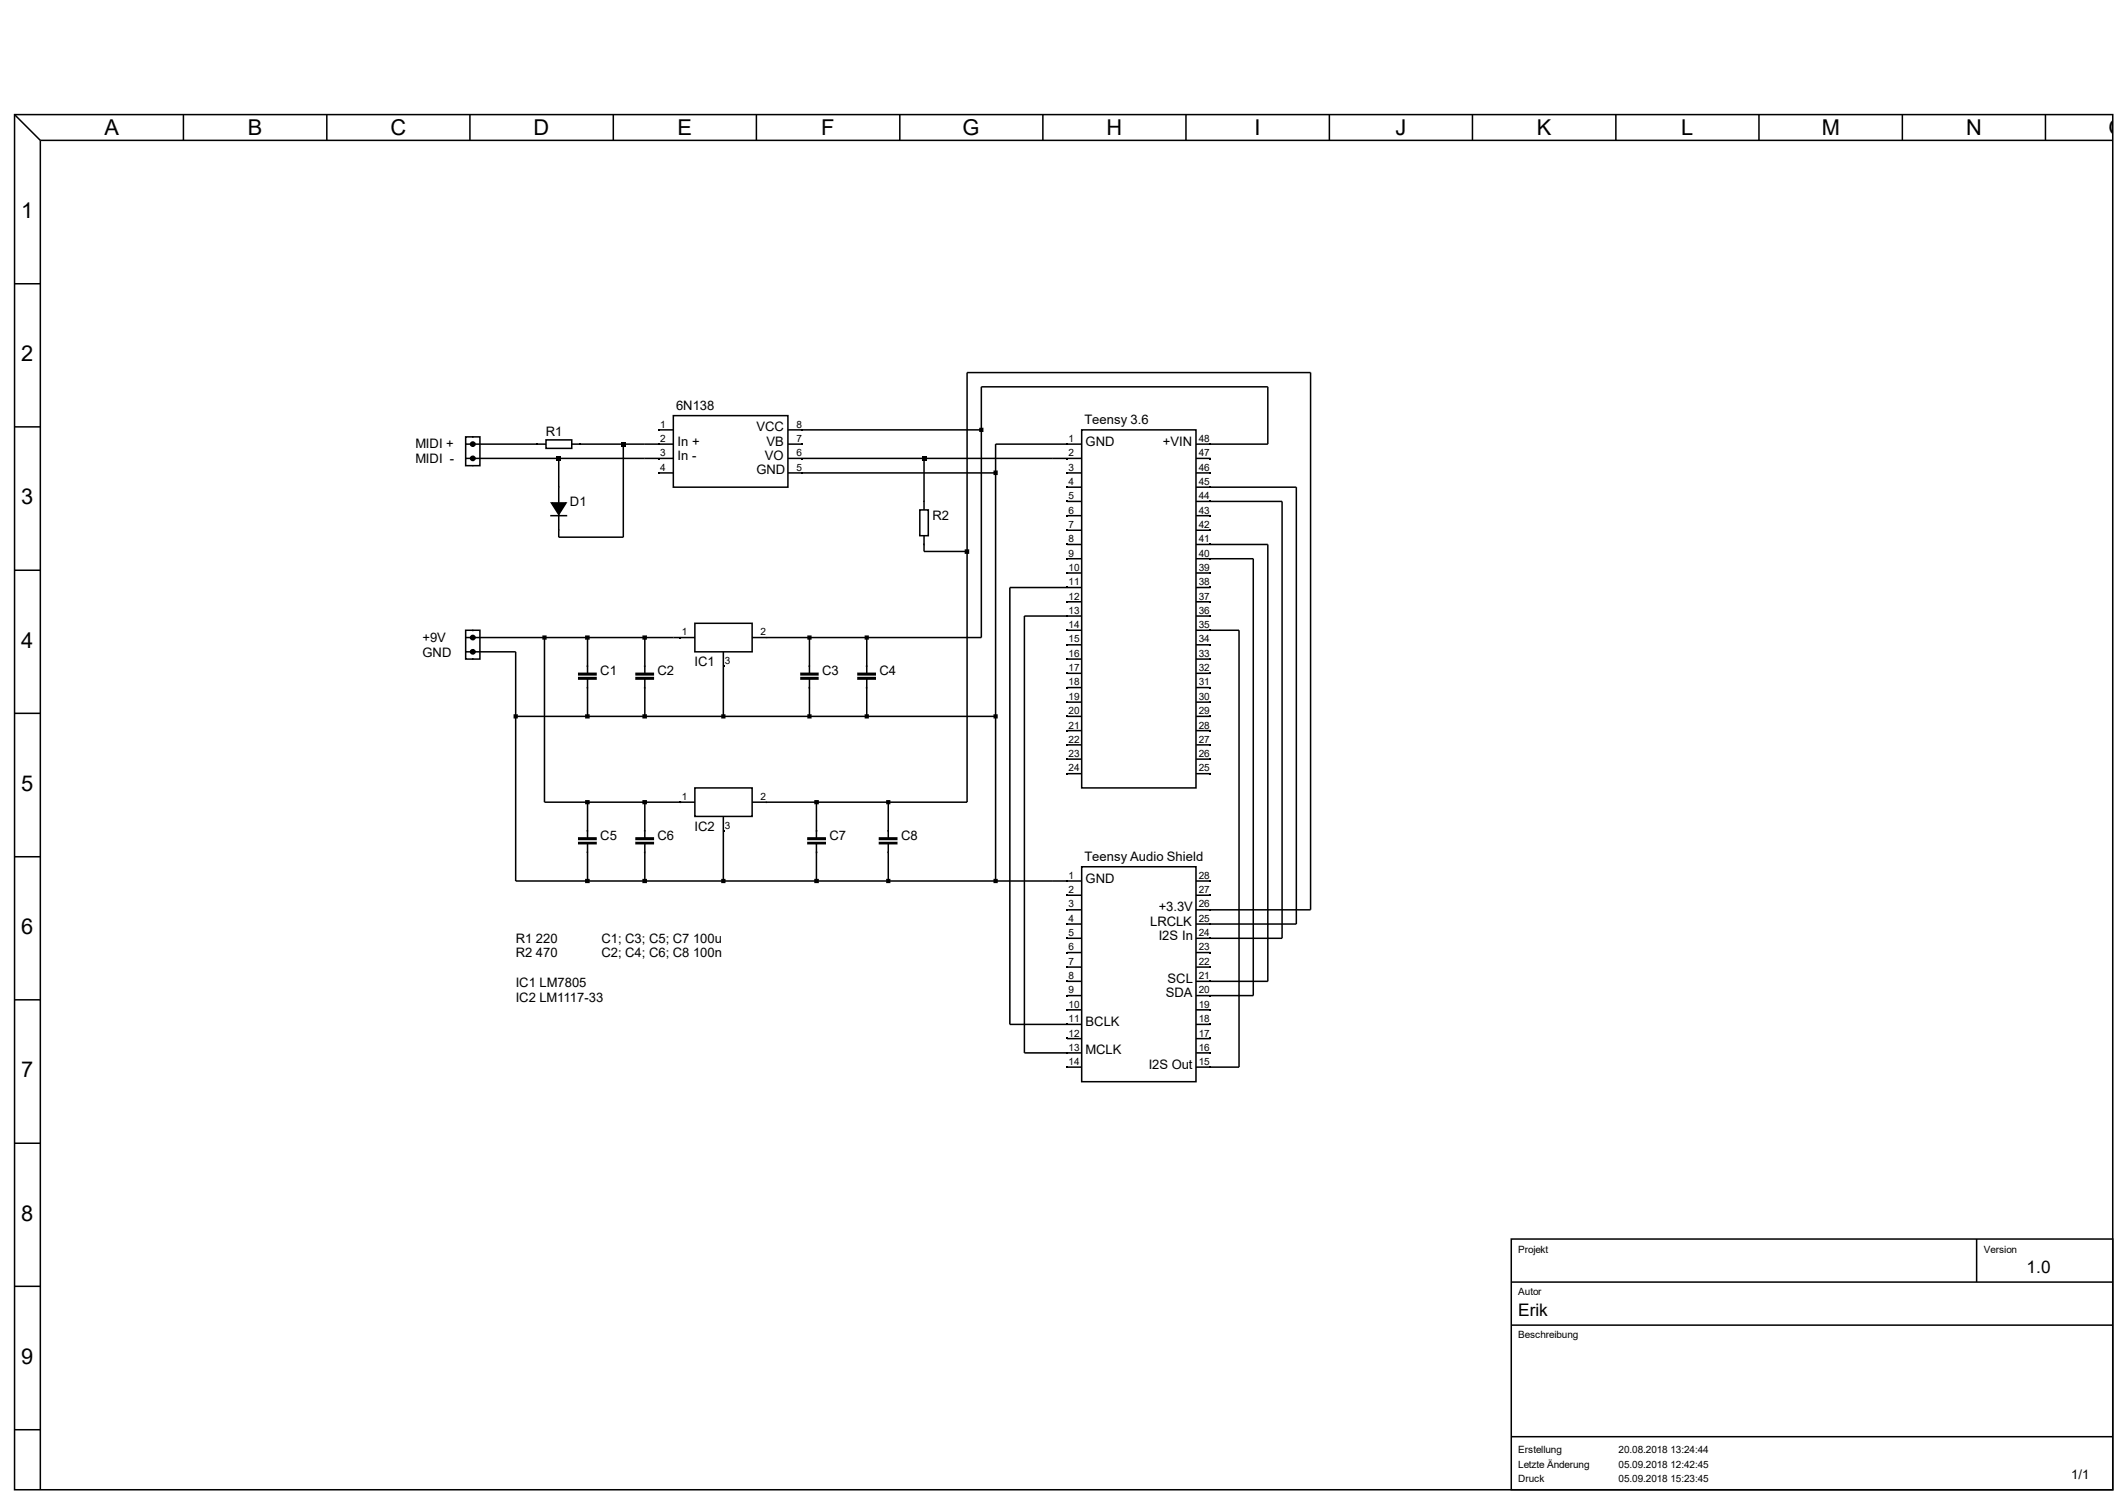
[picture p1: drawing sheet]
<svg xmlns="http://www.w3.org/2000/svg" width="297mm" height="210mm" viewBox="0 0 297 210" stroke-linecap="round" stroke-linejoin="round" font-family="sans-serif">
<g fill="none" stroke="#000" stroke-width=".21">
<path d="M149 62h2M149 64h2M149 66h2M149 68h2M149 70h2M149 72h2M149 74h2M149 76h2M149 78h2M151 60h16v50h-16zM167 62h2M167 64h2"/>
<path d="M167 66h2M167 68h2M167 70h2M167 72h2M167 74h2M167 76h2M167 78h2M149 80h2M149 82h2M149 84h2M149 86h2M149 88h2"/>
<path d="M149 90h2M149 92h2M149 94h2M149 96h2M149 98h2M167 80h2M167 82h2M167 84h2M167 86h2M167 88h2M167 90h2M167 92h2"/>
<path d="M167 94h2M167 96h2M167 98h2M149 100h2M149 102h2M149 104h2M149 106h2M149 108h2M167 100h2M167 102h2M167 104h2M167 106h2"/>
<path d="M167 108h2"/>
</g>
<g fill="#000">
<path d="M148.9 61.9h.2v.2h-.2zM148.9 63.9h.2v.2h-.2zM148.9 65.9h.2v.2h-.2zM148.9 67.9h.2v.2h-.2zM148.9 69.9h.2v.2h-.2zM148.9 71.9h.2v.2h-.2zM148.9 73.9h.2v.2h-.2zM148.9 75.9h.2v.2h-.2zM148.9 77.9h.2v.2h-.2zM148.9 79.9h.2v.2h-.2zM168.9 61.9h.2v.2h-.2zM168.9 63.9h.2v.2h-.2z"/>
<path d="M168.9 65.9h.2v.2h-.2zM168.9 67.9h.2v.2h-.2zM168.9 69.9h.2v.2h-.2zM168.9 71.9h.2v.2h-.2zM168.9 73.9h.2v.2h-.2zM168.9 75.9h.2v.2h-.2zM168.9 77.9h.2v.2h-.2zM168.9 79.9h.2v.2h-.2zM148.9 81.9h.2v.2h-.2zM148.9 83.9h.2v.2h-.2zM148.9 85.9h.2v.2h-.2zM148.9 87.9h.2v.2h-.2z"/>
<path d="M148.9 89.9h.2v.2h-.2zM148.9 91.9h.2v.2h-.2zM148.9 93.9h.2v.2h-.2zM148.9 95.9h.2v.2h-.2zM148.9 97.9h.2v.2h-.2zM148.9 99.9h.2v.2h-.2zM168.9 81.9h.2v.2h-.2zM168.9 83.9h.2v.2h-.2zM168.9 85.9h.2v.2h-.2zM168.9 87.9h.2v.2h-.2zM168.9 89.9h.2v.2h-.2zM168.9 91.9h.2v.2h-.2z"/>
<path d="M168.9 93.9h.2v.2h-.2zM168.9 95.9h.2v.2h-.2zM168.9 97.9h.2v.2h-.2zM168.9 99.9h.2v.2h-.2zM148.9 101.9h.2v.2h-.2zM148.9 103.9h.2v.2h-.2zM148.9 105.9h.2v.2h-.2zM148.9 107.9h.2v.2h-.2zM168.9 101.9h.2v.2h-.2zM168.9 103.9h.2v.2h-.2zM168.9 105.9h.2v.2h-.2zM168.9 107.9h.2v.2h-.2z"/>
</g>
<path d="M94 58h16v10h-16z" fill="#fff"/>
<path d="M94 58h16v10h-16zM92 60h2M92 62h2M92 64h2M92 66h2M110 60h2M110 62h2M110 64h2M110 66h2" fill="none" stroke="#000" stroke-width=".21"/>
<path d="M91.9 59.9h.2v.2h-.2zM111.9 59.9h.2v.2h-.2zM91.9 61.9h.2v.2h-.2zM91.9 63.9h.2v.2h-.2zM91.9 65.9h.2v.2h-.2zM111.9 61.9h.2v.2h-.2zM111.9 63.9h.2v.2h-.2zM111.9 65.9h.2v.2h-.2z" fill="#000"/>
<path d="M151 121h16v30h-16z" fill="#fff"/>
<g fill="none" stroke="#000" stroke-width=".21">
<path d="M65 61h2v4h-2zM65 64h27M65 62h11.2M76.2 61.4h3.6v1.2h-3.6zM76.8 72h2.4M77 70.2h2l-1 1.6zM79.8 62h12.2M87 62v13h-9v-11M112 64h37M112 66h27M112 60h25M128.4 71.2h1.2v3.6h-1.2z"/>
<path d="M129 64v7.2M129 74.8v2.2h6M149 62h-10v61M169 68h12v61h-14M169 70h10v61h-12M169 76h8v61h-10M169 78h6v61h-8M169 62h8v-8h-40v35h-32M65 88h2v4h-2zM65 91h7v32h79M65 89h32M76 89v23h21"/>
<path d="M80.8 94.6h2.4v.2h-2.4zM80.8 94h2.4v.2h-2.4zM80.8 94.7h2.4M80.8 94.1h2.4M82 89v5M82 94.8v5.2M88.8 94.6h2.4v.2h-2.4zM88.8 94h2.4v.2h-2.4zM88.8 94.7h2.4M88.8 94.1h2.4M90 89v5M90 94.8v5.2"/>
<path d="M97 87h8v4h-8zM101 91v9M111.8 94.6h2.4v.2h-2.4zM111.8 94h2.4v.2h-2.4zM111.8 94.7h2.4M111.8 94.1h2.4M113 89v5M113 94.8v5.2M119.8 94.6h2.4v.2h-2.4zM119.8 94h2.4v.2h-2.4zM119.8 94.7h2.4M119.8 94.1h2.4"/>
<path d="M121 89v5M121 94.8v5.2M149 82h-8v61h10M149 86h-6v61h8M169 88h4v61h-6M72 100h67M80.8 117.6h2.4v.2h-2.4zM80.8 117h2.4v.2h-2.4zM80.8 117.1h2.4M82 112v5M82 117.8v5.2M88.8 117.6h2.4v.2h-2.4z"/>
<path d="M88.8 117h2.4v.2h-2.4zM88.8 117.1h2.4M90 112v5M90 117.8v5.2M97 110h8v4h-8zM101 114v9M105 112h30v-60h48v75h-16M112.8 117.6h2.4v.2h-2.4zM112.8 117h2.4v.2h-2.4zM112.8 117.1h2.4M114 112v5M114 117.8v5.2"/>
<path d="M122.8 117.6h2.4v.2h-2.4zM122.8 117h2.4v.2h-2.4zM122.8 117.1h2.4M124 112v5M124 117.8v5.2M149 125h2M149 127h2M149 129h2M149 131h2M149 133h2M149 135h2M149 137h2"/>
<path d="M149 139h2M151 121h16v30h-16zM167 123h2M167 125h2M167 133h2M167 135h2M149 141h2M149 145h2M149 149h2M167 141h2M167 143h2M167 145h2"/>
<path d="M167 147h2"/>
<circle cx="66" cy="62" r=".3"/>
<circle cx="66" cy="64" r=".3"/>
<circle cx="66" cy="89" r=".3"/>
<circle cx="66" cy="91" r=".3"/>
</g>
<g fill="#000">
<path d="M74.9 61.9h.2v.2h-.2zM77.7 63.7h.6v.6h-.6zM80.9 61.9h.2v.2h-.2zM86.7 61.7h.6v.6h-.6zM128.7 63.7h.6v.6h-.6zM94.9 88.9h.2v.2h-.2zM100.9 92.9h.2v.2h-.2zM94.9 111.9h.2v.2h-.2zM100.9 115.9h.2v.2h-.2zM148.9 122.9h.2v.2h-.2zM148.9 124.9h.2v.2h-.2zM148.9 126.9h.2v.2h-.2z"/>
<path d="M148.9 128.9h.2v.2h-.2zM148.9 130.9h.2v.2h-.2zM148.9 132.9h.2v.2h-.2zM148.9 134.9h.2v.2h-.2zM148.9 136.9h.2v.2h-.2zM148.9 138.9h.2v.2h-.2zM168.9 122.9h.2v.2h-.2zM168.9 124.9h.2v.2h-.2zM168.9 126.9h.2v.2h-.2zM168.9 128.9h.2v.2h-.2zM168.9 130.9h.2v.2h-.2zM168.9 132.9h.2v.2h-.2z"/>
<path d="M168.9 134.9h.2v.2h-.2zM168.9 136.9h.2v.2h-.2zM168.9 138.9h.2v.2h-.2zM148.9 140.9h.2v.2h-.2zM148.9 142.9h.2v.2h-.2zM148.9 144.9h.2v.2h-.2zM148.9 146.9h.2v.2h-.2zM148.9 148.9h.2v.2h-.2zM168.9 140.9h.2v.2h-.2zM168.9 142.9h.2v.2h-.2zM168.9 144.9h.2v.2h-.2zM168.9 146.9h.2v.2h-.2z"/>
<path d="M168.9 148.9h.2v.2h-.2z"/>
</g>
<g fill="#000">
<path d="M77 70.2h2l-1 1.6z"/>
<path d="M65.9 60.9h.2v.2h-.2zM64.9 61.9h.2v.2h-.2zM64.9 63.9h.2v.2h-.2zM65.9 64.9h.2v.2h-.2z" fill-rule="evenodd"/>
<path d="M77.9 67.9h.2v.2h-.2zM77.9 73.9h.2v.2h-.2z" fill-rule="evenodd"/>
<path d="M128.9 69.9h.2v.2h-.2zM128.9 75.9h.2v.2h-.2z" fill-rule="evenodd"/>
<path d="M134.7 76.7h.6v.6h-.6zM113.7 111.7h.6v.6h-.6zM123.7 111.7h.6v.6h-.6z" fill-rule="evenodd"/>
<path d="M65.9 87.9h.2v.2h-.2zM64.9 88.9h.2v.2h-.2zM64.9 90.9h.2v.2h-.2zM65.9 91.9h.2v.2h-.2z" fill-rule="evenodd"/>
<path d="M75.7 88.7h.6v.6h-.6zM89.7 88.7h.6v.6h-.6zM89.7 111.7h.6v.6h-.6zM81.7 88.7h.6v.6h-.6zM81.7 111.7h.6v.6h-.6z" fill-rule="evenodd"/>
<path d="M81.9 92.9h.2v.2h-.2zM81.9 95.9h.2v.2h-.2z" fill-rule="evenodd"/>
<path d="M89.9 92.9h.2v.2h-.2zM89.9 95.9h.2v.2h-.2z" fill-rule="evenodd"/>
<path d="M94.9 88.9h.2v.2h-.2zM106.9 88.9h.2v.2h-.2z" fill-rule="evenodd"/>
<path d="M112.7 88.7h.6v.6h-.6zM120.7 88.7h.6v.6h-.6zM136.7 59.7h.6v.6h-.6z" fill-rule="evenodd"/>
<path d="M112.9 92.9h.2v.2h-.2zM112.9 95.9h.2v.2h-.2z" fill-rule="evenodd"/>
<path d="M120.9 92.9h.2v.2h-.2zM120.9 95.9h.2v.2h-.2z" fill-rule="evenodd"/>
<path d="M81.9 115.9h.2v.2h-.2zM81.9 118.9h.2v.2h-.2z" fill-rule="evenodd"/>
<path d="M89.9 115.9h.2v.2h-.2zM89.9 118.9h.2v.2h-.2z" fill-rule="evenodd"/>
<path d="M94.9 111.9h.2v.2h-.2zM106.9 111.9h.2v.2h-.2z" fill-rule="evenodd"/>
<path d="M113.9 115.9h.2v.2h-.2zM113.9 118.9h.2v.2h-.2z" fill-rule="evenodd"/>
<path d="M123.9 115.9h.2v.2h-.2zM123.9 118.9h.2v.2h-.2z" fill-rule="evenodd"/>
<path d="M138.7 122.7h.6v.6h-.6zM138.7 99.7h.6v.6h-.6zM71.7 99.7h.6v.6h-.6zM100.7 99.7h.6v.6h-.6zM100.7 122.7h.6v.6h-.6zM112.7 99.7h.6v.6h-.6zM120.7 99.7h.6v.6h-.6zM113.7 122.7h.6v.6h-.6zM123.7 122.7h.6v.6h-.6zM89.7 99.7h.6v.6h-.6zM89.7 122.7h.6v.6h-.6zM81.7 99.7h.6v.6h-.6zM81.7 122.7h.6v.6h-.6zM138.7 65.7h.6v.6h-.6z" fill-rule="evenodd"/>
<circle cx="66" cy="62" r=".3"/>
<circle cx="66" cy="64" r=".3"/>
<circle cx="66" cy="89" r=".3"/>
<circle cx="66" cy="91" r=".3"/>
</g>
<path d="M80.8 117.7h2.4M88.8 117.7h2.4M112.8 117.7h2.4M122.8 117.7h2.4" fill="none" stroke="#000" stroke-width=".17"/>
<g fill="#fff">
<path d="M2 16h293v3.6h-293z"/>
<path d="M2 16h3.6v192h-3.6z"/>
</g>
<g fill="none" stroke="#000" stroke-width=".21">
<path d="M2 16h293v192h-293zM2 16l3.6 3.6M5.6 19.6h289.4M5.6 19.6v188.4M25.6 16v3.6M45.6 16v3.6M65.6 16v3.6M85.6 16v3.6M105.6 16v3.6M125.6 16v3.6M145.6 16v3.6M165.6 16v3.6"/>
<path d="M185.6 16v3.6M205.6 16v3.6M225.6 16v3.6M245.6 16v3.6M265.6 16v3.6M285.6 16v3.6M2 39.6h3.6M2 59.6h3.6M2 79.6h3.6M2 99.6h3.6M2 119.6h3.6M2 139.6h3.6"/>
<path d="M2 159.6h3.6M2 179.6h3.6M2 199.6h3.6"/>
</g>
<path d="M211 173h84v35h-84z" fill="#fff"/>
<path d="M211 173h84v35h-84zM211 179h84M276 173v6M211 185h84M211 200.6h84" fill="none" stroke="#000" stroke-width=".21"/>
<g font-size="3">
<text x="14.6" y="18.8">A</text>
<text x="34.6" y="18.8">B</text>
<text x="54.5" y="18.8">C</text>
<text x="74.5" y="18.8">D</text>
<text x="94.6" y="18.8">E</text>
<text x="114.7" y="18.8">F</text>
<text x="134.4" y="18.8">G</text>
<text x="154.5" y="18.8">H</text>
<text x="175.2" y="18.8">I</text>
<text x="194.9" y="18.8">J</text>
<text x="214.6" y="18.8">K</text>
<text x="234.7" y="18.8">L</text>
<text x="254.4" y="18.8">M</text>
<text x="274.5" y="18.8">N</text>
<text x="294.4" y="18.8">O</text>
<text x="3" y="30.4">1</text>
<text x="3" y="50.5">2</text>
<text x="3" y="70.4">3</text>
<text x="3" y="90.5">4</text>
<text x="3" y="110.4">5</text>
<text x="3" y="130.5">6</text>
<text x="3" y="150.5">7</text>
<text x="3" y="170.5">8</text>
<text x="3" y="190.5">9</text>
</g>
<g font-size="2.4">
<text x="283" y="177.8">1.0</text>
<text x="212" y="183.8">Erik</text>
</g>
<g font-size="1.8">
<text x="94.4" y="57.2">6N138</text>
<text x="151.4" y="59.3">Teensy 3.6</text>
<text x="58" y="62.6">MIDI +</text>
<text x="58" y="64.7">MIDI -</text>
<text x="76.2" y="60.8">R1</text>
<text x="94.6" y="62.3">In +</text>
<text x="94.6" y="64.3">In -</text>
<text x="105.6" y="60.2">VCC</text>
<text x="106.8" y="64.3">VO</text>
<text x="107" y="62.3">VB</text>
<text x="151.6" y="62.3">GND</text>
<text x="162.4" y="62.3">+VIN</text>
<text x="79.6" y="70.7">D1</text>
<text x="105.6" y="66.3">GND</text>
<text x="130.2" y="72.6">R2</text>
<text x="59" y="89.6">+9V</text>
<text x="59" y="91.7">GND</text>
<text x="83.8" y="94.2">C1</text>
<text x="91.8" y="94.2">C2</text>
<text x="97" y="93">IC1</text>
<text x="114.8" y="94.2">C3</text>
<text x="122.8" y="94.2">C4</text>
<text x="83.8" y="117.3">C5</text>
<text x="91.8" y="117.3">C6</text>
<text x="97" y="116">IC2</text>
<text x="115.8" y="117.3">C7</text>
<text x="125.8" y="117.3">C8</text>
<text x="151.4" y="120.3">Teensy Audio Shield</text>
<text x="151.6" y="123.3">GND</text>
<text x="72" y="131.6">R1 220</text>
<text x="84" y="131.6">C1; C3; C5; C7 100u</text>
<text x="160.6" y="129.2">LRCLK</text>
<text x="161.8" y="127.3">+3.3V</text>
<text x="161.8" y="131.3">I2S In</text>
<text x="72" y="133.7">R2 470</text>
<text x="72" y="137.8">IC1 LM7805</text>
<text x="84" y="133.7">C2; C4; C6; C8 100n</text>
<text x="163" y="137.2">SCL</text>
<text x="72" y="139.9">IC2 LM1117-33</text>
<text x="151.6" y="143.3">BCLK</text>
<text x="162.8" y="139.3">SDA</text>
<text x="151.6" y="147.2">MCLK</text>
<text x="160.4" y="149.3">I2S Out</text>
<text x="289.2" y="206.5">1/1</text>
</g>
<g font-size="1.4">
<text x="92.2" y="59.7">1</text>
<text x="111.2" y="59.7">8</text>
<text x="92.2" y="61.7">2</text>
<text x="92.2" y="63.7">3</text>
<text x="92.2" y="65.7">4</text>
<text x="111.2" y="61.7">7</text>
<text x="111.2" y="63.7">6</text>
<text x="111.2" y="65.7">5</text>
<text x="149.2" y="61.7">1</text>
<text x="149.2" y="63.7">2</text>
<text x="149.2" y="65.7">3</text>
<text x="167.4" y="61.7">48</text>
<text x="167.4" y="63.7">47</text>
<text x="167.4" y="65.7">46</text>
<text x="149.2" y="67.7">4</text>
<text x="149.2" y="69.7">5</text>
<text x="149.2" y="71.7">6</text>
<text x="167.4" y="67.7">45</text>
<text x="167.4" y="69.7">44</text>
<text x="167.4" y="71.7">43</text>
<text x="149.2" y="73.7">7</text>
<text x="149.2" y="75.7">8</text>
<text x="149.2" y="77.7">9</text>
<text x="167.4" y="73.7">42</text>
<text x="167.4" y="75.7">41</text>
<text x="167.4" y="77.7">40</text>
<text x="149.2" y="79.7">10</text>
<text x="149.2" y="81.7">11</text>
<text x="149.2" y="83.7">12</text>
<text x="167.4" y="79.7">39</text>
<text x="167.4" y="81.7">38</text>
<text x="167.4" y="83.7">37</text>
<text x="95.2" y="88.7">1</text>
<text x="106.2" y="88.7">2</text>
<text x="149.2" y="85.7">13</text>
<text x="149.2" y="87.7">14</text>
<text x="149.2" y="89.7">15</text>
<text x="167.4" y="85.7">36</text>
<text x="167.4" y="87.7">35</text>
<text x="167.4" y="89.7">34</text>
<text x="101.2" y="92.7">3</text>
<text x="149.2" y="91.7">16</text>
<text x="149.2" y="93.7">17</text>
<text x="149.2" y="95.7">18</text>
<text x="167.4" y="91.7">33</text>
<text x="167.4" y="93.7">32</text>
<text x="167.4" y="95.7">31</text>
<text x="149.2" y="97.7">19</text>
<text x="149.2" y="99.7">20</text>
<text x="149.2" y="101.7">21</text>
<text x="167.4" y="97.7">30</text>
<text x="167.4" y="99.7">29</text>
<text x="167.4" y="101.7">28</text>
<text x="149.2" y="103.7">22</text>
<text x="149.2" y="105.7">23</text>
<text x="149.2" y="107.7">24</text>
<text x="167.4" y="103.7">27</text>
<text x="167.4" y="105.7">26</text>
<text x="167.4" y="107.7">25</text>
<text x="95.2" y="111.7">1</text>
<text x="106.2" y="111.7">2</text>
<text x="101.2" y="115.7">3</text>
<text x="149.2" y="122.7">1</text>
<text x="149.2" y="124.7">2</text>
<text x="167.4" y="122.7">28</text>
<text x="167.4" y="124.7">27</text>
<text x="149.2" y="126.7">3</text>
<text x="149.2" y="128.7">4</text>
<text x="149.2" y="130.7">5</text>
<text x="167.4" y="126.7">26</text>
<text x="167.4" y="128.7">25</text>
<text x="167.4" y="130.7">24</text>
<text x="149.2" y="132.7">6</text>
<text x="149.2" y="134.7">7</text>
<text x="149.2" y="136.7">8</text>
<text x="167.4" y="132.7">23</text>
<text x="167.4" y="134.7">22</text>
<text x="167.4" y="136.7">21</text>
<text x="149.2" y="138.7">9</text>
<text x="149.2" y="140.7">10</text>
<text x="149.2" y="142.7">11</text>
<text x="167.4" y="138.7">20</text>
<text x="167.4" y="140.7">19</text>
<text x="167.4" y="142.7">18</text>
<text x="149.2" y="144.7">12</text>
<text x="149.2" y="146.7">13</text>
<text x="149.2" y="148.7">14</text>
<text x="167.4" y="144.7">17</text>
<text x="167.4" y="146.7">16</text>
<text x="167.4" y="148.7">15</text>
<text x="212" y="174.9">Projekt</text>
<text x="277" y="174.9">Version</text>
<text x="212" y="180.9">Autor</text>
<text x="212" y="186.9">Beschreibung</text>
<text x="212" y="202.9">Erstellung</text>
<text x="226" y="202.9">20.08.2018 13:24:44</text>
<text x="212" y="204.9">Letzte Änderung</text>
<text x="212" y="206.9">Druck</text>
<text x="226" y="204.9">05.09.2018 12:42:45</text>
<text x="226" y="206.9">05.09.2018 15:23:45</text>
</g>
</svg>
